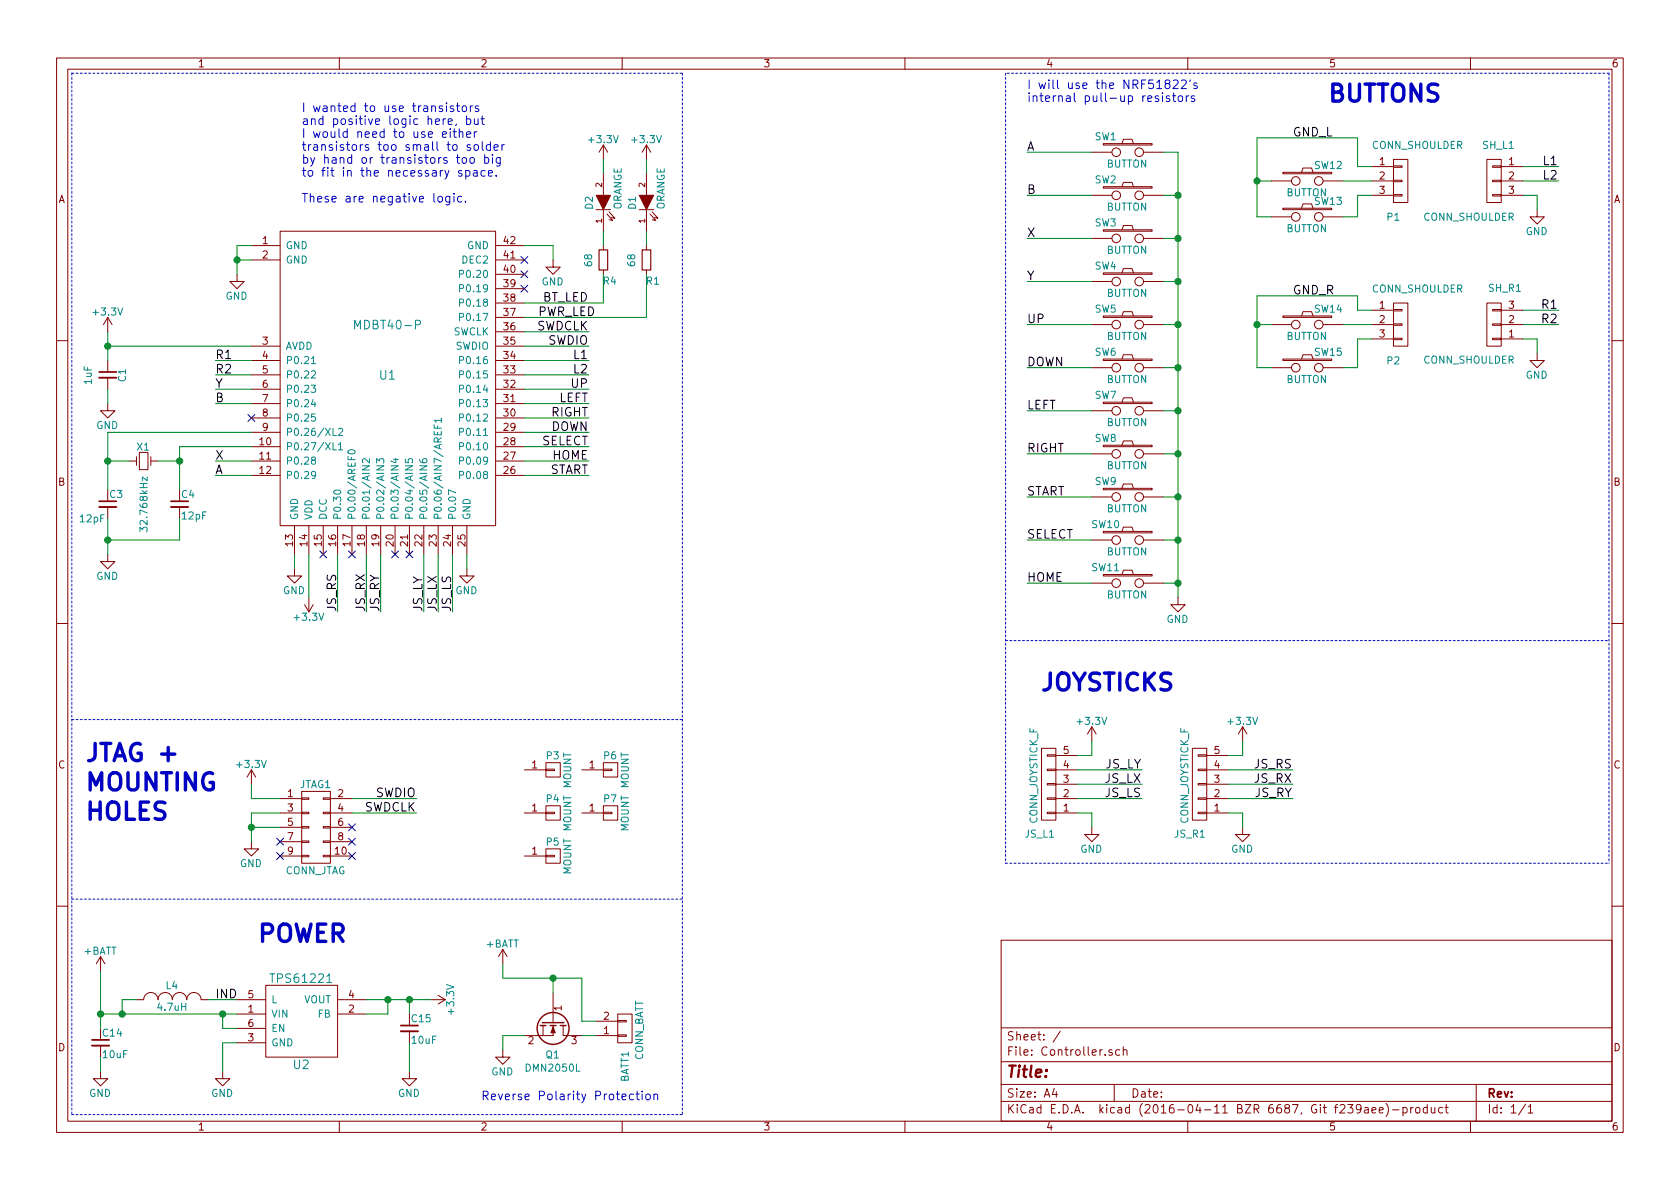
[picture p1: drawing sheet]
<svg xmlns="http://www.w3.org/2000/svg" width="297mm" height="210mm" viewBox="0 0 297 210" stroke-linecap="round" stroke-linejoin="round" font-family="sans-serif">
<g fill="none" stroke="#840000" stroke-width=".18">
<path d="M10 10.3h277v189.9h-277zM12 12.2h273v186.1h-273zM60 10.3v1.9M110 10.3v1.9M160 10.3v1.9M210 10.3v1.9M260 10.3v1.9M105.4 37.1h2.5M106.7 25.6v2.6M106.7 30.7v3.8M106.7 37.1v3.8M106.7 25.6l-.8 1.3"/>
<path d="M106.7 25.6l.7 1.3M107.3 37.8l1 1.2-.6-.1M107.7 37.5l1 1.1-.6-.1M113 37.1h2.6M114.3 25.6v2.6M114.3 30.7v3.8M114.3 37.1v3.8M114.3 25.6l-.8 1.3M114.3 25.6l.8 1.3M114.9 37.8l1.1 1.2-.7-.1M115.3 37.5l1 1.1-.6-.1M193 26.9h3.6"/>
<path d="M193 34.5h3.6M195.1 25.4h8.6v.2h-8.6zM195.1 33h8.6v.3h-8.6zM198.4 25.4l.2-.8h1.6l.2 .8M198.4 33l.2-.7h1.6l.2 .7M202.2 26.9h3.5M202.2 34.5h3.5M224.8 32h3.5M224.8 38.3h3.5M226.8 30.5h8.7v.2h-8.7zM226.8 36.8h8.7v.3h-8.7zM230.1 30.5l.3-.8h1.5l.3 .8"/>
<path d="M230.1 36.8l.3-.7h1.5l.3 .7M233.9 32h3.6M233.9 38.3h3.6M242.6 34.5h3.8M242.6 32h3.8M242.6 29.5h3.8M246.4 34.4h1.5v.3h-1.5zM246.4 31.9h1.5v.2h-1.5zM246.4 29.3h1.5v.3h-1.5zM246.4 28.2h2.5v7.6h-2.5zM262.9 28.2h2.5v7.6h-2.5zM263.9 34.4h1.5v.3h-1.5z"/>
<path d="M263.9 31.9h1.5v.2h-1.5zM263.9 29.3h1.5v.3h-1.5zM265.4 34.5h3.8M265.4 32h3.8M265.4 29.5h3.8M271.8 37.1v1.2h-1.3l1.3 1.3 1.2-1.3h-1.2M19 56.1v2.6M19 56.1l-.7 1.3M19 56.1l.8 1.3M41.9 48.5v1.3h1.3l-1.3 1.2-1.3-1.2h1.3M44.4 43.4h5.1M44.4 46h5.1"/>
<path d="M49.5 40.9h38.1v52.1h-38.1zM87.6 43.4h5.1M87.6 46h5.1M87.6 48.5h5.1M87.6 58.7h5.1M87.6 56.1h5.1M87.6 53.6h5.1M87.6 51h5.1M97.8 46v1.2h1.3l-1.3 1.3-1.3-1.3h1.3M106.7 43.4v.8M106.7 47.7v.8M114.3 43.4v.8"/>
<path d="M114.3 47.7v.8M193 42.2h3.6M193 49.8h3.6M193 57.4h3.6M195.1 40.6h8.6v.3h-8.6zM195.1 48.3h8.6v.2h-8.6zM195.1 55.9h8.6v.2h-8.6zM198.4 40.6l.2-.7h1.6l.2 .7M198.4 48.3l.2-.8h1.6l.2 .8M198.4 55.9l.2-.8h1.6l.2 .8M202.2 42.2h3.5M202.2 49.8h3.5"/>
<path d="M202.2 57.4h3.5M224.8 57.4h3.5M226.8 55.9h8.7v.2h-8.7zM230.1 55.9l.3-.8h1.5l.3 .8M233.9 57.4h3.6M242.6 57.4h3.8M242.6 54.9h3.8M242.6 59.9h3.8M246.4 59.8h1.5v.3h-1.5zM246.4 57.3h1.5v.2h-1.5zM246.4 54.7h1.5v.3h-1.5zM246.4 53.6h2.5v7.6h-2.5z"/>
<path d="M262.9 53.6h2.5v7.6h-2.5zM263.9 54.7h1.5v.3h-1.5zM263.9 57.3h1.5v.2h-1.5zM263.9 59.8h1.5v.3h-1.5zM265.4 57.4h3.8M265.4 54.9h3.8M265.4 59.9h3.8M10 60.2h2M19 71.4v1.2h-1.2l1.2 1.3 1.3-1.3h-1.3M19 63.7v2M19 66.8v2M44.4 61.2h5.1"/>
<path d="M44.4 63.7h5.1M44.4 66.3h5.1M44.4 68.8h5.1M44.4 71.4h5.1M44.4 73.9h5.1M44.4 76.4h5.1M44.4 79h5.1M87.6 61.2h5.1M87.6 63.7h5.1M87.6 66.3h5.1M87.6 68.8h5.1M87.6 71.4h5.1"/>
<path d="M87.6 73.9h5.1M87.6 76.4h5.1M87.6 79h5.1M193 65h3.6M193 72.6h3.6M195.1 63.5h8.6v.2h-8.6zM195.1 71.1h8.6v.3h-8.6zM195.1 78.7h8.6v.3h-8.6zM198.4 63.5l.2-.8h1.6l.2 .8M198.4 71.1l.2-.7h1.6l.2 .7M198.4 78.7l.2-.7h1.6l.2 .7M202.2 65h3.5"/>
<path d="M202.2 72.6h3.5M224.8 65h3.5M226.8 63.5h8.7v.2h-8.7zM230.1 63.5l.3-.8h1.5l.3 .8M233.9 65h3.6M271.8 62.5v1.2h-1.3l1.3 1.3 1.2-1.3h-1.2M285 60.2h2M19 98v1.3h1.3l-1.3 1.3-1.2-1.3h1.2M19 89.7v2M22.9 81.5h1.2M24.1 80.8v1.5M24.6 80h1.6v3.1h-1.6z"/>
<path d="M26.7 81.5h1.2M26.7 80.8v1.5M31.7 89.7v2M44.4 81.5h5.1M44.4 84.1h5.1M52.1 93v5M54.6 93v5M57.1 93v5M59.7 93v5M62.2 93v5M64.8 93v5M67.3 93v5"/>
<path d="M69.8 93v5M72.4 93v5M74.9 93v5M77.5 93v5M80 93v5M82.5 93v5M87.6 81.5h5.1M87.6 84.1h5.1M193 80.3h3.6M193 87.9h3.6M193 95.5h3.6M195.1 86.4h8.6v.2h-8.6z"/>
<path d="M195.1 94h8.6v.2h-8.6zM198.4 86.4l.2-.8h1.6l.2 .8M198.4 94l.2-.8h1.6l.2 .8M202.2 80.3h3.5M202.2 87.9h3.5M202.2 95.5h3.5M10 110.3h2M52.1 100.6v1.2h-1.3l1.3 1.3 1.2-1.3h-1.2M53.8 106.9l.8 1.3M54.6 105.7v2.5M55.4 106.9l-.8 1.3M82.5 100.6v1.2h-1.2l1.2 1.3 1.3-1.3h-1.3"/>
<path d="M193 103.1h3.6M195.1 101.6h8.6v.2h-8.6zM198.4 101.6l.2-.8h1.6l.2 .8M202.2 103.1h3.5M208.3 105.7v1.2h-1.3l1.3 1.3 1.2-1.3h-1.2M285 110.3h2M44.4 136.1l-.7 1.3M44.4 136.1v2.6M44.4 136.1l.8 1.3M53.3 139.9h5.1v12.7h-5.1zM92.7 136.1h3.8M96.5 136h1.5v.3h-1.5z"/>
<path d="M96.5 134.9h2.6v2.5h-2.6zM102.9 136.1h3.8M106.7 136h1.5v.3h-1.5zM106.7 134.9h2.5v2.5h-2.5zM184.1 132.3h2.6v12.7h-2.6zM185.2 133.5h1.5v.2h-1.5zM185.2 136h1.5v.3h-1.5zM185.2 138.6h1.5v.2h-1.5zM186.7 136.1h3.8M186.7 138.7h3.8M186.7 133.6h3.8M193 128.5l-.7 1.3"/>
<path d="M193 128.5v2.6M193 128.5l.8 1.3M210.8 132.3h2.6v12.7h-2.6zM211.8 133.5h1.6v.2h-1.6zM211.8 136h1.6v.3h-1.6zM211.8 138.6h1.6v.2h-1.6zM213.4 136.1h3.8M213.4 138.7h3.8M213.4 133.6h3.8M219.7 128.5l.8 1.3M219.7 128.5v2.6M219.7 128.5l-.8 1.3"/>
<path d="M44.4 148.8v1.3h-1.2l1.2 1.3 1.3-1.3h-1.3M49.5 141.2h3.8M49.5 143.8h3.8M49.5 146.3h3.8M49.5 148.8h3.8M49.5 151.4h3.8M53.3 151.3h1.3v.2h-1.3zM53.3 148.7h1.3v.3h-1.3zM53.3 146.2h1.3v.2h-1.3zM53.3 143.6h1.3v.3h-1.3zM53.3 141.1h1.3v.2h-1.3zM57.1 151.3h1.3v.2h-1.3z"/>
<path d="M57.1 148.7h1.3v.3h-1.3zM57.1 146.2h1.3v.2h-1.3zM57.1 143.6h1.3v.3h-1.3zM57.1 141.1h1.3v.2h-1.3zM58.4 141.2h3.8M58.4 143.8h3.8M58.4 146.3h3.8M58.4 148.8h3.8M58.4 151.4h3.8M92.7 143.8h3.8M92.7 151.4h3.8M96.5 151.3h1.5v.2h-1.5z"/>
<path d="M96.5 150.1h2.6v2.5h-2.6zM96.5 143.6h1.5v.3h-1.5zM96.5 142.5h2.6v2.5h-2.6zM102.9 143.8h3.8M106.7 143.6h1.5v.3h-1.5zM106.7 142.5h2.5v2.5h-2.5zM185.2 141.1h1.5v.2h-1.5zM185.2 143.6h1.5v.3h-1.5zM186.7 141.2h3.8M186.7 143.8h3.8M193 146.3v1.3h1.3l-1.3 1.2-1.2-1.2h1.2M211.8 141.1h1.6v.2h-1.6z"/>
<path d="M211.8 143.6h1.6v.3h-1.6zM213.4 141.2h3.8M213.4 143.8h3.8M219.7 146.3v1.3h-1.3l1.3 1.2 1.3-1.2h-1.3M10 160.2h2M17.8 169.2l-.8 1.2M17.8 169.2v2.5M17.8 169.2l.7 1.2M24.1 176.8h1.3a1.27 1.27 0 0 1 1.3-1.3 1.27 1.27 0 0 1 1.2 1.3 1.27 1.27 0 0 1 1.3-1.3 1.27 1.27 0 0 1 1.3 1.3 1.27 1.27 0 0 1 1.2-1.3 1.27 1.27 0 0 1 1.3 1.3 1.27 1.27 0 0 1 1.3-1.3 1.27 1.27 0 0 1 1.3 1.3h1.2M41.9 176.8h5.1M41.9 179.3h5.1M47 174.2h12.7v12.7h-12.7z"/>
<path d="M59.7 176.8h5.1M59.7 179.3h5.1M76.2 176.8h2.5M77.5 176l1.2 .8M78.7 176.8l-1.2 .7M88.9 167.9l-.8 1.3M88.9 167.9v2.5M88.9 167.9l.8 1.3M97.8 175.5v5.3M109.2 179.3h2.6v5.1h-2.6zM177 166.3h108v32h-108zM285 160.2h2"/>
<path d="M17.8 189.5v1.2h-1.3l1.3 1.3 1.2-1.3h-1.2M17.8 184.9v2M39.4 189.5v1.2h-1.3l1.3 1.3 1.2-1.3h-1.2M41.9 184.4h5.1M41.9 181.9h5.1M60 198.3v1.9M72.4 189.5v1.2h-1.3l1.3 1.3 1.3-1.3h-1.3M72.4 182.4v2M88.9 185.7v1.2h-1.3l1.3 1.3 1.3-1.3h-1.3M96 181.4v1.7M97.8 181.4v1.7h-5.1M99.6 181.4v1.7h3.3"/>
<path d="M105.4 183.1h3.8M105.4 180.6h3.8M109.2 180.5h1.5v.2h-1.5zM109.2 183h1.5v.3h-1.5zM110 198.3v1.9M160 198.3v1.9M177 194.8h108M177 191.8h108M177 187.8h108M177 181.8h108M186.4 192.5l-.3 1h.9M186.8 193v1"/>
<path d="M187.5 182.3l-1.3 2M196.6 185.7a.37 .37 0 0 0-.6 .1l.1 .2 .5 .2 .1 .1-.2 .3-.5-.1M197 191.8v3M198 185.7l-.5-.1-.2 .3v.6l.2 .1 .5-.1M198.6 185.7h.1a.37 .37 0 0 1 .6 .1v.8M198.6 185.1v1.5M210 198.3v1.9M240.6 196l-.1 .2a.48 .48 0 0 1-.6-.1v-.6a.48 .48 0 0 1 .6-.1l.1 .1a1.19 1.19 0 0 1-.2 1.2l-.5 .1M241.3 195.9h.6v.9M241.9 196.2l-.5 .1a.29 .29 0 0 0-.2 .2 .29 .29 0 0 0 .2 .3l.5-.1M242.6 196.3l.7-.1-.1-.3-.4-.1-.2 .2v.7h.6M243.9 196.3l.7-.1-.1-.3-.4-.1-.2 .2v.7h.6"/>
<path d="M245.1 195.1a1.71 1.71 0 0 1 0 2.3M246.2 196.3h1.1M248.1 195.9l.4-.1 .3 .3-.1 .6-.2 .1-.4-.1M248.1 195.8v1.5M249.4 195.8v1M249.9 195.8l-.3 .1-.2 .2M250.3 196l.3-.2 .4 .2v.7l-.2 .1-.5-.1zM252.3 195.9l-.4-.1-.3 .3 .1 .6 .2 .1 .4-.1M252.3 195.3v1.5M253.1 195.8v.8a.37 .37 0 0 0 .6 .1M253.7 195.8v1M255.1 195.9l-.5-.1-.2 .3 .1 .6h.6"/>
<path d="M255.5 195.8h.6M255.7 195.3v1.3l.4 .2M260 198.3v1.9M261 191.8v6.5M269.7 195.2l-1.2 2M270.2 195.8l.4-.5v1.5M270.2 196.8h.8"/>
<circle cx="197.4" cy="26.9" r=".76"/>
<circle cx="197.4" cy="34.5" r=".76"/>
<circle cx="201.4" cy="26.9" r=".76"/>
<circle cx="201.4" cy="34.5" r=".76"/>
<circle cx="229.1" cy="38.3" r=".76"/>
<circle cx="229.1" cy="32" r=".76"/>
<circle cx="233.2" cy="38.3" r=".76"/>
<circle cx="233.2" cy="32" r=".76"/>
<circle cx="197.4" cy="49.8" r=".76"/>
<circle cx="197.4" cy="57.4" r=".76"/>
<circle cx="197.4" cy="42.2" r=".76"/>
<circle cx="201.4" cy="49.8" r=".76"/>
<circle cx="201.4" cy="42.2" r=".76"/>
<circle cx="201.4" cy="57.4" r=".76"/>
<circle cx="229.1" cy="57.4" r=".76"/>
<circle cx="233.2" cy="57.4" r=".76"/>
<circle cx="197.4" cy="72.6" r=".76"/>
<circle cx="197.4" cy="65" r=".76"/>
<circle cx="201.4" cy="72.6" r=".76"/>
<circle cx="201.4" cy="65" r=".76"/>
<circle cx="229.1" cy="65" r=".76"/>
<circle cx="233.2" cy="65" r=".76"/>
<circle cx="197.4" cy="95.5" r=".76"/>
<circle cx="197.4" cy="80.3" r=".76"/>
<circle cx="197.4" cy="87.9" r=".76"/>
<circle cx="201.4" cy="95.5" r=".76"/>
<circle cx="201.4" cy="80.3" r=".76"/>
<circle cx="201.4" cy="87.9" r=".76"/>
<circle cx="197.4" cy="103.1" r=".76"/>
<circle cx="201.4" cy="103.1" r=".76"/>
</g>
<path d="M17.5 66.8h3.1M17.5 89.7h3.1M30.2 89.7h3.1M16.3 184.9h3M70.9 182.4h3" fill="none" stroke="#840000" stroke-width=".33"/>
<path d="M17.5 65.8h3.1M17.5 88.6h3.1M30.2 88.6h3.1M16.3 183.9h3M70.9 181.4h3" fill="none" stroke="#840000" stroke-width=".3"/>
<g fill="none" stroke="#000084" stroke-width=".18">
<path d="M92.1 45.4l1.2 1.2M92.1 47.9l1.2 1.2M92.1 50.4l1.2 1.3M93.3 45.4l-1.2 1.2M93.3 47.9l-1.2 1.2M93.3 50.4l-1.2 1.3M43.8 73.3l1.3 1.2M45.1 73.3l-1.3 1.2M56.5 97.4l1.3 1.2M57.8 97.4l-1.3 1.2M61.6 97.4l1.2 1.2M62.8 97.4l-1.2 1.2"/>
<path d="M69.2 97.4l1.3 1.2M70.5 97.4l-1.3 1.2M71.8 97.4l1.2 1.2M73 97.4l-1.2 1.2M48.9 148.2l1.2 1.2M48.9 150.8l1.2 1.2M50.1 148.2l-1.2 1.2M50.1 150.8l-1.2 1.2M61.6 145.7l1.2 1.2M61.6 148.2l1.2 1.2M61.6 150.8l1.2 1.2M62.8 145.7l-1.2 1.2"/>
<path d="M62.8 148.2l-1.2 1.2M62.8 150.8l-1.2 1.2"/>
</g>
<g fill="#840000" stroke="#840000" stroke-width=".18">
<path d="M105.4 34.5h2.5l-1.2 2.6z"/>
<path d="M113 34.5h2.6l-1.3 2.6z"/>
<path d="M97.8 181.6l.4 1h-.8z"/>
</g>
<path d="M105.9 44.2h1.5v3.5h-1.5zM113.5 44.2h1.6v3.5h-1.6z" fill="none" stroke="#840000" stroke-width=".2"/>
<g fill="none" stroke="#0000c2" stroke-width=".18">
<path d="M78.9 18.2v.1M78.9 18.7v1M80.2 18.8l-.4-.1-.2 .2 .1 .2 .5 .2v.4h-.6M80.7 18.7h.6M80.9 18.2v1.3l.1 .2h.3M81.8 18.8l.4-.1 .3 .3v.4l-.3 .3h-.4l-.1-.3zM83.2 18.7v1M83.6 18.7l-.4 .3M84.6 18.8a.37 .37 0 0 0-.6 .1l.1 .2 .6 .3-.2 .3h-.5M204.8 17a.37 .37 0 0 0-.6 .1l.1 .3 .6 .2-.2 .4-.5-.1M205.5 16.4v.2M205.5 16.9v1.1"/>
<path d="M206.3 14.8l-.3-.1v-.4l.3-.2 .5 .2 .1 .2-.2 .2-.7 .2v.6a.48 .48 0 0 0 .8 0 .48 .48 0 0 0-.1-.6l-.1-.1M206.8 17a.37 .37 0 0 0-.6 .1l.1 .3 .6 .2-.3 .4-.4-.1M207.3 16.9h.6M207.4 14.3l.6-.2 .2 .2 .1 .3-.9 1.1h.9M207.5 16.4v1.3l.1 .2 .3 .1M208.4 17.1l.2-.2 .4 .2 .1 .5-.1 .3-.4 .1-.2-.2zM208.9 14.3l.6-.2 .2 .2 .1 .3-1 1.1h1M209.8 16.9v1.1M210.2 16.9l-.4 .3M210.5 14.1l-.2 .3M211.2 17l-.4-.1-.2 .2 .1 .3 .5 .1v.4h-.6M211.6 14.7h-.3l-.2 .2v.2l.5 .1v.4h-.5"/>
<path d="M77.5 34.8l.2-.1 .5 .1v.6l-.1 .3h-.4l-.2-.1zM78.2 23.8l.7-.2v-.2l-.5-.1-.2 .2 .1 .7h.6M79.2 21.5l.8-.1-.1-.3-.4-.1-.3 .2 .1 .7h.6M79.5 34.7v1.2l-.3 .3h-.3M79.5 34.8l-.4-.1-.2 .1v.8a.48 .48 0 0 0 .6 .1M79.6 22.8v.1M79.6 23.3v1M80.1 23.3h.6M80.3 34.2v.1M80.3 34.7v1M80.3 22.8v1.3l.1 .1 .3 .1M80.7 21.9l-.2 .3"/>
<path d="M81.2 23.4l.2-.1 .4 .1v.9M81.2 22.8v1.5M81.6 30.2a.37 .37 0 0 0-.5 .1v.3l.6 .3-.2 .3-.4-.1M81.6 34.8l-.4-.1-.2 .1v.8a.48 .48 0 0 0 .6 .1M81.8 27.9h.4l.3 .2v.5l-.3 .3-.4-.1-.1-.2zM82.3 35.6v.1M82.3 30.2l.5-.1 .3 .3v.5l-.2 .2h-.6M82.3 30.1v1.6M82.5 21.1l.4-.1 .3 .1v.8a.48 .48 0 0 1-.7 0M82.5 23.8l.7-.2v-.2l-.5-.1-.2 .2 .1 .7h.6M82.5 20.5v1.5M83.2 25.6a.37 .37 0 0 0-.6 .2l.1 .2 .5 .3-.2 .3-.4-.1"/>
<path d="M83.2 28l.2-.1 .4 .1 .1 .6-.2 .2-.3 .1-.2-.2zM83.7 30.2h.6l.1 1M83.9 21v.9l.4 .1 .2-.1M83.9 25.7l.2-.1 .4 .1 .1 .6-.1 .2-.4 .1-.2-.2zM83.9 23.3v1M84.3 23.3l-.4 .3M84.4 30.5l-.5 .1a.31 .31 0 0 0-.2 .3 .31 .31 0 0 0 .2 .3l.5-.1M84.5 21v1M85 21h.6M85.3 20.5v1.3l.3 .2M85.3 25.1v1.3l.2 .2M85.7 27.9h.4l.3 .1v.7a.48 .48 0 0 1-.7 .1"/>
<path d="M85.7 27.4v1.5M85.8 30.2l-.5-.1-.2 .2v.7a.48 .48 0 0 0 .7 .1M86.4 30.7l.7-.2-.1-.3-.4-.1-.2 .2v.8h.6M86.7 25.6h-.4l-.2 .1v.7a.48 .48 0 0 0 .6 .1M86.7 25.1v1.5M87.1 27.4v.1M87.1 27.9v1M87.4 26.1l.7-.2-.1-.3h-.4l-.2 .2v.7h.6M87.7 31v.2M88.4 27.9v1.3l-.2 .2-.4-.1M88.4 27.9h-.4l-.3 .2v.5l.2 .2h.5M88.7 25.6v1"/>
<path d="M89.2 25.6h-.3l-.2 .3M112 193.5h-.4l-.3 .2v.5l.1 .2h.6M112.4 193.5h.6M112.6 193v1.3l.1 .1 .3 .1M113.5 193v.1M113.5 193.5v1M114.2 193.6l.3-.1 .4 .1 .1 .6-.2 .2-.3 .1-.3-.2zM115.6 193.6l.2-.1h.4l.1 1M115.6 193.5v1"/>
</g>
<g fill="none" stroke="#008484" stroke-width=".18">
<path d="M81.3 48.5l.6-.1v-.5l-.2-.1h-.4v1.3M81.3 56.1l.6-.1v-.5l-.2-.1h-.4v1.3M81.3 53.5h.6v-.5l-.2-.1h-.4v1.2M81.3 51l.6-.1v-.4l-.2-.2h-.4v1.3M55 68.1h.8l-.4 .5 .3 .1 .1 .5-.3 .2-.5-.1M55.1 65.7l.4-.1 .3 .3-.8 .9h.8M55.1 64.3h.7M55.4 70.6l-.3 .9h.8M55.7 73.2h-.6v.6l.4-.1 .3 .2v.3l-.3 .3-.4-.2M58.9 75.7v1.3h.6M58.9 78.3v1.2h.6M59.8 75.9l.5-.2 .3 .4-.8 .9h.8"/>
<path d="M59.8 78.6l.4-.3v1.2M59.8 79.5h.8M61.6 79.6a.68 .68 0 0 1 1.2 .4 .72 .72 0 0 1-1.3-.2zM76.8 76.3v.6h1.2v-.6M76.8 75.1v.6h1.2M77.4 75.3v.4M78 74.3h-1.2l.3 .4M78 74v.7M81.3 73.9l.6-.1v-.5l-.2-.1h-.4v1.3M81.3 71.3h.6v-.5l-.2-.1h-.4v1.2M81.3 68.8l.6-.1v-.5l-.2-.1h-.4v1.3M81.3 66.2h.6v-.5l-.2-.1h-.4v1.2"/>
<path d="M81.3 63.7l.6-.1v-.4l-.2-.2h-.4v1.3M81.3 78.9h.6v-.5l-.2-.1h-.4v1.2M81.3 76.4l.6-.1v-.4l-.2-.2h-.4v1.3M24.7 94v-.8l.5 .5 .1-.4h.6l.1 .2-.1 .5M26 84.3v.7l-.8-.7v.7M55.3 81.4l-.2-.2v-.3l.4-.1 .3 .3-.1 .1-.5 .2-.1 .2v.4l.2 .1 .4-.1 .1-.1v-.3l-.3-.2M55.8 83.9l-.3 .2h-.3l-.1-.2 .1-.5h.3l.2 .1a.84 .84 0 0 1-.3 1.1h-.2M59.1 86.8a.68 .68 0 0 1 1.1 .3 .72 .72 0 0 1-1.2-.1zM65.3 81.1v.8l-.9-.8-.3 .3 .1 .4M66.6 81.9v-.8l.5 .4 .1-.3 .4-.1 .3 .3-.2 .5M69.6 81.2h.8M70 81v.8l-.9-.3"/>
<path d="M71.7 81.2v.6h.6l-.1-.4 .2-.3h.3l.2 .3-.1 .4M74.2 81.2l.1 .5 .5 .1h.6l.1-.2-.1-.4-.1-.1-.5 .1-.1 .4 .3 .2M80.6 87.1l-1.3-.5v.8M81.3 84h.6v-.5l-.2-.1h-.4v1.2M81.3 81.5l.6-.1v-.5l-.2-.1h-.4v1.3"/>
</g>
<g fill="none" stroke="#840000" stroke-width=".25">
<path d="M95.5 181.4h1M95.9 180.8h3.8M97.3 181.4h1M99.1 181.4h1"/>
<circle cx="97.8" cy="181.9" r="2.82"/>
</g>
<g fill="none" stroke="#008400" stroke-width=".18">
<path d="M106.7 28.2v2.5M114.3 28.2v2.5M181.6 34.5h11.4M181.6 26.9h11.4M205.7 34.5h2.6M205.7 26.9h2.6v78.8M222.2 32h2.6M237.5 32h5.1M242.6 34.5h-2.6v3.8h-2.5M242.6 29.5h-2.6v-5.1h-17.8v13.9h2.6M269.2 34.5h2.6v2.6M269.2 29.5h6.4"/>
<path d="M269.2 32h6.4M19 58.7v5M41.9 46h2.5M44.4 43.4h-2.5v5.1M92.7 43.4h5.1v2.6M92.7 58.7h11.4M106.7 48.5v5.1h-14M106.7 40.9v2.5M114.3 40.9v2.5M114.3 48.5v7.6h-21.6M181.6 57.4h11.4M181.6 42.2h11.4"/>
<path d="M181.6 49.8h11.4M205.7 57.4h2.6M205.7 42.2h2.6M205.7 49.8h2.6M222.2 57.4h2.6M237.5 57.4h5.1M242.6 59.9h-2.6v5.1h-2.5M242.6 54.9h-2.6v-2.6h-17.8v12.7h2.6M269.2 59.9h2.6v2.6M269.2 57.4h6.4M269.2 54.9h6.4M19 61.2h25.4"/>
<path d="M19 68.8v2.6M38.1 68.8h6.3M38.1 71.4h6.3M38.1 63.7h6.3M38.1 66.3h6.3M44.4 76.4h-25.4v10.2M44.4 79h-12.7v7.6M92.7 61.2h11.4M92.7 76.4h11.4M92.7 79h11.4M92.7 73.9h11.4M92.7 68.8h11.4"/>
<path d="M92.7 71.4h11.4M92.7 63.7h11.4M92.7 66.3h11.4M181.6 65h11.4M181.6 72.6h11.4M205.7 65h2.6M205.7 72.6h2.6M19 91.7v6.3M19 81.5h3.9M27.9 81.5h3.8M31.7 91.7v3.8h-12.7M38.1 81.5h6.3"/>
<path d="M38.1 84.1h6.3M52.1 98v2.6M54.6 98v7.7M59.7 98v10.2M64.8 98v10.2M67.3 98v10.2M74.9 98v10.2M77.5 98v10.2M80 98v10.2M82.5 98v2.6M92.7 81.5h11.4M92.7 84.1h11.4"/>
<path d="M181.6 80.3h11.4M181.6 87.9h11.4M181.6 95.5h11.4M205.7 80.3h2.6M205.7 87.9h2.6M205.7 95.5h2.6M181.6 103.1h11.4M205.7 103.1h2.6M44.4 138.7v2.5h5.1M190.5 138.7h11.4M190.5 136.1h11.4M193 131.1v2.5h-2.5"/>
<path d="M217.2 138.7h11.4M217.2 136.1h11.4M219.7 131.1v2.5h-2.5M44.4 146.3h5.1M49.5 143.8h-5.1v5M62.2 143.8h11.5M62.2 141.2h11.5M190.5 143.8h2.5v2.5M190.5 141.2h11.4M217.2 143.8h2.5v2.5M217.2 141.2h11.4M17.8 179.3h24.1"/>
<path d="M17.8 171.7v10.2M24.1 176.8h-2.5v2.5M36.8 176.8h5.1M39.4 179.3v2.6h2.5M64.8 176.8h11.4M68.6 176.8v2.5h-3.8M72.4 176.8v2.5M88.9 170.4v2.6h14v7.6h2.5M97.8 173v2.5M17.8 186.9v2.6M41.9 184.4h-2.5v5.1M72.4 184.4v5.1"/>
<path d="M92.7 183.1h-3.8v2.6M102.9 183.1h2.5"/>
</g>
<path d="M12.7 12.9v184.2M12.7 12.9h107.9M120.6 12.9v184.2M177.8 12.9v139.7M284.5 12.9v139.7M284.5 12.9h-106.7M177.8 113.3h106.7M12.7 127.2h107.9M12.7 159h107.9M177.8 152.6h106.7M12.7 197.1h107.9" fill="none" stroke="#0000c2" stroke-width=".18" stroke-dasharray=".3 .4"/>
<g fill="#008400" stroke="#008400" stroke-width=".25">
<circle cx="208.3" cy="34.5" r=".51"/>
<circle cx="208.3" cy="42.2" r=".51"/>
<circle cx="208.3" cy="49.8" r=".51"/>
<circle cx="208.3" cy="57.4" r=".51"/>
<circle cx="208.3" cy="65" r=".51"/>
<circle cx="208.3" cy="72.6" r=".51"/>
<circle cx="208.3" cy="80.3" r=".51"/>
<circle cx="208.3" cy="87.9" r=".51"/>
<circle cx="208.3" cy="95.5" r=".51"/>
<circle cx="208.3" cy="103.1" r=".51"/>
<circle cx="222.3" cy="32" r=".51"/>
<circle cx="222.3" cy="57.4" r=".51"/>
<circle cx="97.8" cy="173" r=".51"/>
<circle cx="19" cy="61.2" r=".51"/>
<circle cx="19" cy="95.5" r=".51"/>
<circle cx="21.6" cy="179.3" r=".51"/>
<circle cx="39.4" cy="179.3" r=".51"/>
<circle cx="17.8" cy="179.3" r=".51"/>
<circle cx="68.6" cy="176.8" r=".51"/>
<circle cx="31.8" cy="81.5" r=".51"/>
<circle cx="19" cy="81.5" r=".51"/>
<circle cx="44.5" cy="146.3" r=".51"/>
<circle cx="72.4" cy="176.8" r=".51"/>
<circle cx="41.9" cy="46" r=".51"/>
</g>
<g font-size="4.2" fill="#0000c2">
<text x="234.9" y="18">BUTTONS</text>
<text x="184.1" y="122.2">JOYSTICKS</text>
<text x="15.2" y="134.7">JTAG +</text>
<text x="15.2" y="139.8">MOUNTING</text>
<text x="15.2" y="145">HOLES</text>
<text x="45.7" y="166.6">POWER</text>
</g>
<text font-size="2.8" fill="#840000" x="178" y="190.5">Title:</text>
<g font-size="2.1" fill="#0000c2">
<text x="181.6" y="15.7">I will use the NRF51822's</text>
<text x="53.3" y="19.8">I wanted to use transistors</text>
<text x="53.3" y="22.1">and positive logic here, but</text>
<text x="181.6" y="18">internal pull-up resistors</text>
<text x="53.3" y="24.4">I would need to use either</text>
<text x="53.3" y="26.7">transistors too small to solder</text>
<text x="53.3" y="29">by hand or transistors too big</text>
<text x="53.3" y="31.2">to fit in the necessary space.</text>
<text x="53.3" y="35.8">These are negative logic.</text>
<text x="85.1" y="194.6">Reverse Polarity Protection</text>
</g>
<g font-size="2.1">
<text x="181.6" y="26.7">A</text>
<text x="228.6" y="24.1">GND_L</text>
<text x="273.1" y="29.2">L1</text>
<text x="181.6" y="34.3">B</text>
<text x="273.1" y="31.7">L2</text>
<text x="181.6" y="41.9">X</text>
<text x="95.9" y="53.3">BT_LED</text>
<text x="181.6" y="49.5">Y</text>
<text x="228.6" y="52.1">GND_R</text>
<text x="94.8" y="58.4">SWDCLK</text>
<text x="95" y="55.9">PWR_LED</text>
<text x="181.6" y="57.1">UP</text>
<text x="272.9" y="54.6">R1</text>
<text x="272.9" y="57.1">R2</text>
<text x="38.1" y="63.5">R1</text>
<text x="97" y="61">SWDIO</text>
<text x="101.7" y="63.5">L1</text>
<text x="181.6" y="64.8">DOWN</text>
<text x="38.1" y="71.1">B</text>
<text x="38.1" y="68.6">Y</text>
<text x="38.1" y="66">R2</text>
<text x="98.8" y="71.1">LEFT</text>
<text x="101.2" y="68.6">UP</text>
<text x="101.7" y="66">L2</text>
<text x="97.4" y="76.2">DOWN</text>
<text x="97.5" y="73.7">RIGHT</text>
<text x="181.6" y="72.4">LEFT</text>
<text x="38.1" y="83.8">A</text>
<text x="38.1" y="81.3">X</text>
<text x="95.8" y="78.7">SELECT</text>
<text x="97.1" y="83.8">START</text>
<text x="97.8" y="81.3">HOME</text>
<text x="181.6" y="80">RIGHT</text>
<text x="181.6" y="87.6">START</text>
<text x="181.6" y="95.2">SELECT</text>
<text x="181.6" y="102.9">HOME</text>
<text x="59.4" y="108.2" transform="rotate(-90 59.4 108.2)">JS_RS</text>
<text x="64.5" y="108.2" transform="rotate(-90 64.5 108.2)">JS_RX</text>
<text x="67.1" y="108.2" transform="rotate(-90 67.1 108.2)">JS_RY</text>
<text x="74.7" y="108.2" transform="rotate(-90 74.7 108.2)">JS_LY</text>
<text x="77.2" y="108.2" transform="rotate(-90 77.2 108.2)">JS_LX</text>
<text x="79.8" y="108.2" transform="rotate(-90 79.8 108.2)">JS_LS</text>
<text x="195.5" y="135.9">JS_LY</text>
<text x="221.9" y="135.9">JS_RS</text>
<text x="64.3" y="143.5">SWDCLK</text>
<text x="66.5" y="141">SWDIO</text>
<text x="195.5" y="138.4">JS_LX</text>
<text x="195.5" y="141">JS_LS</text>
<text x="221.9" y="138.4">JS_RX</text>
<text x="221.9" y="141">JS_RY</text>
<text x="38.1" y="176.5">IND</text>
</g>
<g font-size="2.1" fill="#008484">
<text x="63.3" y="58.2">MDBT40-P</text>
<text x="67.2" y="67.1">U1</text>
<text x="48.3" y="173.8">TPS61221</text>
<text x="52" y="189">U2</text>
</g>
<g font-size="2.1" fill="#840000">
<text x="178" y="184">Sheet: /</text>
<text x="178" y="186.7">File: Controller.sch</text>
<text x="178" y="196.9">KiCad E.D.A. kicad (2016-04-11 BZR 6687, Git f239aee)-product</text>
<text x="178" y="194.1">Size: A4</text>
<text x="200" y="194.1">Date:</text>
<text x="263" y="194.1">Rev:</text>
<text x="263" y="196.9">Id: 1/1</text>
</g>
<g font-size="1.8" fill="#840000">
<text x="35" y="11.9">1</text>
<text x="85" y="11.9">2</text>
<text x="135" y="11.9">3</text>
<text x="185" y="11.9">4</text>
<text x="235" y="11.9">5</text>
<text x="285" y="11.9">6</text>
<text x="244" y="29.2">1</text>
<text x="266.9" y="29.2">1</text>
<text x="10.4" y="35.9">A</text>
<text x="244" y="31.7">2</text>
<text x="244" y="34.3">3</text>
<text x="266.9" y="31.7">2</text>
<text x="266.9" y="34.3">3</text>
<text x="285.4" y="35.9">A</text>
<text x="46.5" y="43.2">1</text>
<text x="46.5" y="45.7">2</text>
<text x="89.2" y="45.7">41</text>
<text x="89.2" y="43.2">42</text>
<text x="89.2" y="48.3">40</text>
<text x="89.2" y="53.3">38</text>
<text x="89.2" y="50.8">39</text>
<text x="89.2" y="58.4">36</text>
<text x="89.2" y="55.9">37</text>
<text x="244" y="54.6">1</text>
<text x="244" y="57.1">2</text>
<text x="244" y="59.7">3</text>
<text x="266.9" y="59.7">1</text>
<text x="266.9" y="57.1">2</text>
<text x="266.9" y="54.6">3</text>
<text x="46.5" y="61">3</text>
<text x="46.5" y="63.5">4</text>
<text x="89.2" y="63.5">34</text>
<text x="89.2" y="61">35</text>
<text x="46.5" y="66">5</text>
<text x="46.5" y="68.6">6</text>
<text x="46.5" y="71.1">7</text>
<text x="89.2" y="71.1">31</text>
<text x="89.2" y="68.6">32</text>
<text x="89.2" y="66">33</text>
<text x="46.5" y="73.7">8</text>
<text x="46.5" y="76.2">9</text>
<text x="89.2" y="73.7">30</text>
<text x="89.2" y="76.2">29</text>
<text x="46" y="78.7">10</text>
<text x="46" y="81.3">11</text>
<text x="46" y="83.8">12</text>
<text x="89.2" y="83.8">26</text>
<text x="89.2" y="81.3">27</text>
<text x="89.2" y="78.7">28</text>
<text x="10.4" y="85.9">B</text>
<text x="285.4" y="85.9">B</text>
<text x="51.8" y="96.5" transform="rotate(-90 51.8 96.5)">13</text>
<text x="54.4" y="96.5" transform="rotate(-90 54.4 96.5)">14</text>
<text x="56.9" y="96.5" transform="rotate(-90 56.9 96.5)">15</text>
<text x="59.4" y="96.5" transform="rotate(-90 59.4 96.5)">16</text>
<text x="62" y="96.5" transform="rotate(-90 62 96.5)">17</text>
<text x="64.5" y="96.5" transform="rotate(-90 64.5 96.5)">18</text>
<text x="67.1" y="96.5" transform="rotate(-90 67.1 96.5)">19</text>
<text x="69.6" y="96.5" transform="rotate(-90 69.6 96.5)">20</text>
<text x="72.1" y="96.5" transform="rotate(-90 72.1 96.5)">21</text>
<text x="74.7" y="96.5" transform="rotate(-90 74.7 96.5)">22</text>
<text x="77.2" y="96.5" transform="rotate(-90 77.2 96.5)">23</text>
<text x="79.8" y="96.5" transform="rotate(-90 79.8 96.5)">24</text>
<text x="82.3" y="96.5" transform="rotate(-90 82.3 96.5)">25</text>
<text x="10.4" y="135.9">C</text>
<text x="94.1" y="135.9">1</text>
<text x="104.3" y="135.9">1</text>
<text x="188.1" y="135.9">4</text>
<text x="188.1" y="133.3">5</text>
<text x="214.8" y="135.9">4</text>
<text x="214.8" y="133.3">5</text>
<text x="285.4" y="135.9">C</text>
<text x="51" y="141">1</text>
<text x="51" y="143.5">3</text>
<text x="59.8" y="141">2</text>
<text x="59.8" y="143.5">4</text>
<text x="94.1" y="143.5">1</text>
<text x="104.3" y="143.5">1</text>
<text x="188.1" y="143.5">1</text>
<text x="188.1" y="141">2</text>
<text x="188.1" y="138.4">3</text>
<text x="214.8" y="143.5">1</text>
<text x="214.8" y="141">2</text>
<text x="214.8" y="138.4">3</text>
<text x="51" y="146">5</text>
<text x="51" y="148.6">7</text>
<text x="59.8" y="146">6</text>
<text x="59.8" y="148.6">8</text>
<text x="51" y="151.1">9</text>
<text x="59.4" y="151.1">10</text>
<text x="94.1" y="151.1">1</text>
<text x="44" y="179.1">1</text>
<text x="44" y="176.5">5</text>
<text x="61.7" y="179.1">2</text>
<text x="61.7" y="176.5">4</text>
<text x="99.3" y="178.7" transform="rotate(-90 99.3 178.7)">1</text>
<text x="10.4" y="185.9">D</text>
<text x="44" y="184.1">3</text>
<text x="44" y="181.6">6</text>
<text x="93.5" y="184.7">2</text>
<text x="101.1" y="184.7">3</text>
<text x="106.8" y="182.9">1</text>
<text x="106.8" y="180.3">2</text>
<text x="285.4" y="185.9">D</text>
<text x="35" y="199.9">1</text>
<text x="85" y="199.9">2</text>
<text x="135" y="199.9">3</text>
<text x="185" y="199.9">4</text>
<text x="235" y="199.9">5</text>
<text x="285" y="199.9">6</text>
</g>
<g font-size="1.8" fill="#008484">
<text x="104.3" y="25.3">+3.3V</text>
<text x="112" y="25.3">+3.3V</text>
<text x="193.7" y="24.8">SW1</text>
<text x="195.7" y="29.6">BUTTON</text>
<text x="232.5" y="29.9">SW12</text>
<text x="242.7" y="26.3">CONN_SHOULDER</text>
<text x="262.3" y="26.3">SH_L1</text>
<text x="193.7" y="32.4">SW2</text>
<text x="227.5" y="34.7">BUTTON</text>
<text x="104.8" y="36.9" transform="rotate(-90 104.8 36.9)">D2</text>
<text x="109.9" y="37.1" transform="rotate(-90 109.9 37.1)">ORANGE</text>
<text x="112.4" y="36.9" transform="rotate(-90 112.4 36.9)">D1</text>
<text x="117.5" y="37.1" transform="rotate(-90 117.5 37.1)">ORANGE</text>
<text x="193.7" y="40.1">SW3</text>
<text x="195.7" y="37.3">BUTTON</text>
<text x="227.5" y="41.1">BUTTON</text>
<text x="232.5" y="36.2">SW13</text>
<text x="245.4" y="39">P1</text>
<text x="251.8" y="39">CONN_SHOULDER</text>
<text x="269.8" y="41.6">GND</text>
<text x="50.5" y="44.1">GND</text>
<text x="50.5" y="46.6">GND</text>
<text x="81.9" y="46.6">DEC2</text>
<text x="82.7" y="44.1">GND</text>
<text x="104.7" y="46.9" transform="rotate(-90 104.7 46.9)">68</text>
<text x="112.3" y="46.9" transform="rotate(-90 112.3 46.9)">68</text>
<text x="193.7" y="47.7">SW4</text>
<text x="195.7" y="44.9">BUTTON</text>
<text x="40" y="53">GND</text>
<text x="82" y="49.1">P0.20</text>
<text x="82" y="51.7">P0.19</text>
<text x="95.8" y="50.5">GND</text>
<text x="106.8" y="50.3">R4</text>
<text x="114.4" y="50.3">R1</text>
<text x="195.7" y="52.5">BUTTON</text>
<text x="242.7" y="51.7">CONN_SHOULDER</text>
<text x="263.3" y="51.6">SH_R1</text>
<text x="16.7" y="55.8">+3.3V</text>
<text x="80.1" y="59.3">SWCLK</text>
<text x="82" y="56.8">P0.17</text>
<text x="82" y="54.2">P0.18</text>
<text x="193.7" y="55.3">SW5</text>
<text x="232.5" y="55.3">SW14</text>
<text x="50.5" y="61.8">AVDD</text>
<text x="50.5" y="64.4">P0.21</text>
<text x="80.6" y="61.8">SWDIO</text>
<text x="82" y="64.4">P0.16</text>
<text x="193.7" y="62.9">SW6</text>
<text x="195.7" y="60.1">BUTTON</text>
<text x="227.5" y="60.1">BUTTON</text>
<text x="232.5" y="62.9">SW15</text>
<text x="245.4" y="64.4">P2</text>
<text x="251.8" y="64.3">CONN_SHOULDER</text>
<text x="16.2" y="67.9" transform="rotate(-90 16.2 67.9)">1uF</text>
<text x="22.3" y="67.4" transform="rotate(-90 22.3 67.4)">C1</text>
<text x="50.5" y="66.9">P0.22</text>
<text x="50.5" y="69.5">P0.23</text>
<text x="82" y="69.5">P0.14</text>
<text x="82" y="66.9">P0.15</text>
<text x="193.7" y="70.5">SW7</text>
<text x="195.7" y="67.7">BUTTON</text>
<text x="227.5" y="67.7">BUTTON</text>
<text x="269.8" y="67">GND</text>
<text x="17.1" y="75.9">GND</text>
<text x="50.5" y="72">P0.24</text>
<text x="50.5" y="74.5">P0.25</text>
<text x="50.5" y="77.1">P0.26/XL2</text>
<text x="82" y="74.5">P0.12</text>
<text x="82" y="72">P0.13</text>
<text x="82" y="77.1">P0.11</text>
<text x="195.7" y="75.4">BUTTON</text>
<text x="24.3" y="79.7">X1</text>
<text x="50.5" y="79.6">P0.27/XL1</text>
<text x="50.5" y="82.2">P0.28</text>
<text x="82" y="82.2">P0.09</text>
<text x="82" y="79.6">P0.10</text>
<text x="193.7" y="78.2">SW8</text>
<text x="195.7" y="83">BUTTON</text>
<text x="19.5" y="88.1">C3</text>
<text x="32.2" y="88.1">C4</text>
<text x="50.5" y="84.7">P0.29</text>
<text x="82" y="84.7">P0.08</text>
<text x="193.7" y="85.8">SW9</text>
<text x="14.3" y="92.4">12pF</text>
<text x="26.1" y="93.4" transform="rotate(-90 26.1 93.4)">32.768kHz</text>
<text x="32.3" y="91.9">12pF</text>
<text x="52.7" y="91.9" transform="rotate(-90 52.7 91.9)">GND</text>
<text x="55.2" y="91.9" transform="rotate(-90 55.2 91.9)">VDD</text>
<text x="57.8" y="91.9" transform="rotate(-90 57.8 91.9)">DCC</text>
<text x="60.3" y="91.9" transform="rotate(-90 60.3 91.9)">P0.30</text>
<text x="62.9" y="91.9" transform="rotate(-90 62.9 91.9)">P0.00/AREF0</text>
<text x="65.4" y="91.9" transform="rotate(-90 65.4 91.9)">P0.01/AIN2</text>
<text x="67.9" y="91.9" transform="rotate(-90 67.9 91.9)">P0.02/AIN3</text>
<text x="70.5" y="91.9" transform="rotate(-90 70.5 91.9)">P0.03/AIN4</text>
<text x="73" y="91.9" transform="rotate(-90 73 91.9)">P0.04/AIN5</text>
<text x="75.6" y="91.9" transform="rotate(-90 75.6 91.9)">P0.05/AIN6</text>
<text x="78.1" y="91.9" transform="rotate(-90 78.1 91.9)">P0.06/AIN7/AREF1</text>
<text x="80.6" y="91.9" transform="rotate(-90 80.6 91.9)">P0.07</text>
<text x="83.2" y="91.9" transform="rotate(-90 83.2 91.9)">GND</text>
<text x="193.2" y="93.4">SW10</text>
<text x="195.7" y="90.6">BUTTON</text>
<text x="193.2" y="101">SW11</text>
<text x="195.7" y="98.2">BUTTON</text>
<text x="17.1" y="102.5">GND</text>
<text x="50.1" y="105.1">GND</text>
<text x="80.6" y="105.1">GND</text>
<text x="195.7" y="105.8">BUTTON</text>
<text x="52.3" y="109.8">+3.3V</text>
<text x="206.3" y="110.2">GND</text>
<text x="190.7" y="128.2">+3.3V</text>
<text x="217.4" y="128.2">+3.3V</text>
<text x="42.1" y="135.8">+3.3V</text>
<text x="96.7" y="134.3">P3</text>
<text x="106.9" y="134.3">P6</text>
<text x="53" y="139.4">JTAG1</text>
<text x="96.7" y="141.9">P4</text>
<text x="106.9" y="141.9">P7</text>
<text x="96.7" y="149.5">P5</text>
<text x="111.2" y="147" transform="rotate(-90 111.2 147)">MOUNT MOUNT</text>
<text x="181.3" y="148.1">JS_L1</text>
<text x="183.4" y="145.6" transform="rotate(-90 183.4 145.6)">CONN_JOYSTICK_F</text>
<text x="207.8" y="148.1">JS_R1</text>
<text x="210.1" y="145.6" transform="rotate(-90 210.1 145.6)">CONN_JOYSTICK_F</text>
<text x="42.5" y="153.3">GND</text>
<text x="50.4" y="154.6">CONN_JTAG</text>
<text x="101" y="154.6" transform="rotate(-90 101 154.6)">MOUNT MOUNT MOUNT</text>
<text x="191.1" y="150.8">GND</text>
<text x="217.8" y="150.8">GND</text>
<text x="86" y="167.6">+BATT</text>
<text x="14.9" y="168.8">+BATT</text>
<text x="28.1" y="178.7">4.7uH</text>
<text x="29.5" y="174.9">L4</text>
<text x="48" y="180">VIN</text>
<text x="48" y="177.4">L</text>
<text x="53.8" y="177.4">VOUT</text>
<text x="56.3" y="180">FB</text>
<text x="80.3" y="179.1" transform="rotate(-90 80.3 179.1)">+3.3V</text>
<text x="18.3" y="183.3">C14</text>
<text x="48" y="185">GND</text>
<text x="48" y="182.5">EN</text>
<text x="72.9" y="180.8">C15</text>
<text x="73" y="184.6">10uF</text>
<text x="18.4" y="187.1">10uF</text>
<text x="86.9" y="190.2">GND</text>
<text x="93.3" y="189.5">DMN2050L</text>
<text x="96.6" y="187.2">Q1</text>
<text x="111.2" y="191.3" transform="rotate(-90 111.2 191.3)">BATT1</text>
<text x="113.7" y="187.5" transform="rotate(-90 113.7 187.5)">CONN_BATT</text>
<text x="15.8" y="194">GND</text>
<text x="37.4" y="194">GND</text>
<text x="70.4" y="194">GND</text>
</g>
<g font-size="1.4" fill="#840000">
<text x="106.4" y="33" transform="rotate(-90 106.4 33)">2</text>
<text x="114" y="33" transform="rotate(-90 114 33)">2</text>
<text x="106.4" y="39.4" transform="rotate(-90 106.4 39.4)">1</text>
<text x="114" y="39.4" transform="rotate(-90 114 39.4)">1</text>
</g>
</svg>
